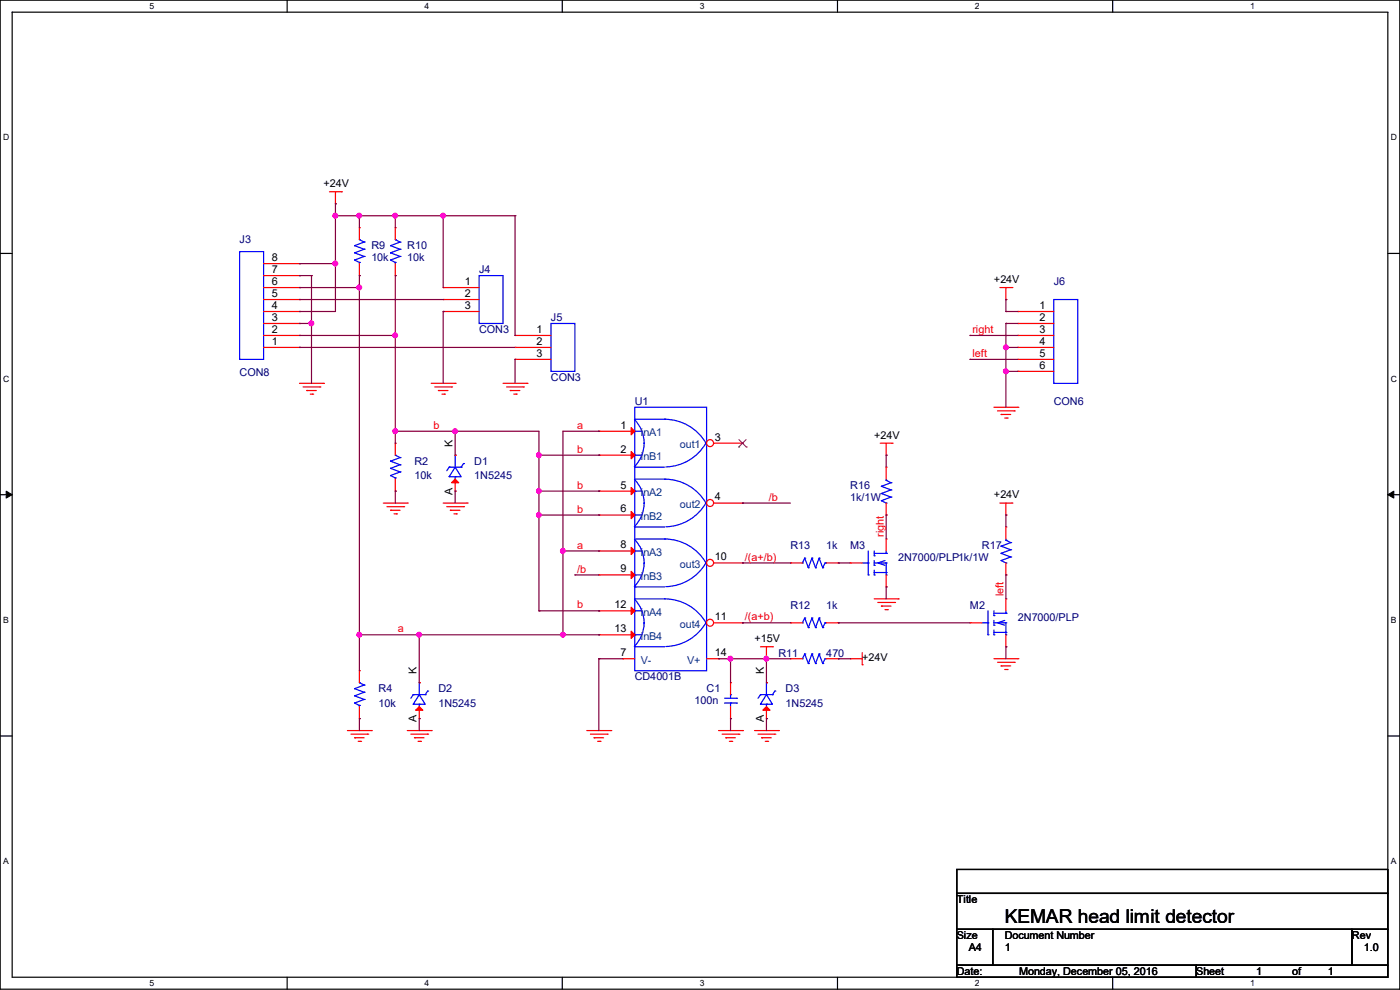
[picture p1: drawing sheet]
<svg xmlns="http://www.w3.org/2000/svg" width="297mm" height="210mm" viewBox="0 0 297 210" stroke-linecap="round" stroke-linejoin="round" font-family="sans-serif">
<path d="M0 0h297v209.8h-297zM2.6 2.6h291.8v204.7h-291.8z" fill="none" stroke="#000" stroke-width=".25"/>
<g fill="#fff">
<path d="M31.7 .3h1v2h-1z"/>
<path d="M31.7 207.6h1v1.9h-1z"/>
</g>
<path d="M60.9 0v2.6M60.9 207.3v2.5" fill="none" stroke="#000" stroke-width=".25"/>
<g fill="#fff">
<path d="M90.1 .3h1v2h-1z"/>
<path d="M90.1 207.6h1v1.9h-1z"/>
</g>
<path d="M119.3 0v2.6M119.3 207.3v2.5" fill="none" stroke="#000" stroke-width=".25"/>
<g fill="#fff">
<path d="M148.5 .3h.9v2h-.9z"/>
<path d="M148.5 207.6h.9v1.9h-.9z"/>
</g>
<path d="M177.7 0v2.6M177.7 207.3v2.5" fill="none" stroke="#000" stroke-width=".25"/>
<g fill="#fff">
<path d="M206.8 .3h1v2h-1z"/>
<path d="M206.8 207.6h1v1.9h-1z"/>
</g>
<path d="M236.1 0v2.6M236.1 207.3v2.5" fill="none" stroke="#000" stroke-width=".25"/>
<g fill="#fff">
<path d="M265.2 .3h1v2h-1z"/>
<path d="M265.2 207.6h1v1.9h-1z"/>
<path d="M.7 28.2h1.2v1.9h-1.2z"/>
<path d="M295.1 28.2h1.2v1.9h-1.2z"/>
<path d="M.7 79.3h1.2v2h-1.2z"/>
<path d="M295.1 79.3h1.2v2h-1.2z"/>
</g>
<path d="M0 53.8h2.6M294.4 53.8h2.6" fill="none" stroke="#000" stroke-width=".25"/>
<g fill="#fff">
<path d="M.7 130.5h1.2v2h-1.2z"/>
<path d="M295.1 130.5h1.1v2h-1.1z"/>
</g>
<path d="M0 104.9h2.6M294.4 104.9h2.6" fill="none" stroke="#000" stroke-width=".25"/>
<path d="M1.3 104.2l1.3 .7-1.3 .8zM294.4 104.9l1.3-.7v1.5z" fill="#000" stroke="#000" stroke-width=".21"/>
<g fill="#fff">
<path d="M.7 181.7h1.2v2h-1.2z"/>
<path d="M295.1 181.7h1.1v2h-1.1z"/>
</g>
<path d="M0 156.1h2.6M294.4 156.1h2.6M203 184.4h91.4v5.1h-91.4zM203 189.5h91.4v7.6h-91.4zM203 197.1h7.6v7.7h-7.6zM210.6 197.1h76.2v7.7h-76.2zM286.8 197.1h7.6v7.7h-7.6zM203 204.8h50.8v2.5h-50.8zM253.8 204.8h40.6v2.5h-40.6z" fill="none" stroke="#000" stroke-width=".25"/>
<g fill="none" stroke="#f00" stroke-width=".25">
<path d="M55.9 58.5h7.6M55.9 55.9h7.6M63.5 58.5h.1M63.5 55.9h.1M69.9 40.7h2.5M71.2 43.2h.1M71.2 40.7v2.5M72.4 40.7h.1M55.9 61h7.6M55.9 73.7h7.6M55.9 71.2h7.6M55.9 68.6h7.6"/>
<path d="M55.9 66.1h7.6M55.9 63.5h7.6M63.5 73.7h.1M63.5 71.2h.1M63.5 68.6h.1M63.5 66.1h.1M63.5 63.5h.1M63.5 61h.1M109.3 71.2h.1M109.3 73.7h.1M109.3 76.2h.1M109.3 73.7h7.6"/>
<path d="M109.3 71.2h7.6M109.3 76.2h7.6M212.1 61h2.6M213.4 63.5h.1M213.4 61v2.5M214.7 61h.1M63.5 81.3h5.1M64.3 82.1h3.6M65.1 82.8h.1M65.1 82.8h2M65.8 83.6h.5M66.3 83.6h.1"/>
<path d="M67.9 82.1h.1M68.6 81.3h.1M91.5 81.3h5.1M92.2 82.1h3.6M93 82.8h.1M93 82.8h2M93.8 83.6h.5M94.3 83.6h.1M95.8 82.1h.1M96.6 81.3h.1M96.6 96.6h.1M106.7 81.3h5.1"/>
<path d="M107.5 82.1h3.5M108.2 82.8h.1M108.2 82.8h2.1M109 83.6h.5M109.5 83.6h.1M111 82.1h.1M111.8 81.3h.1M127 91.5h.1M127 96.6h.1M127 91.5h7.7M127 96.6h7.7M186.7 94h2.6"/>
<path d="M188 96.6h.1M188 99.1h.1M188 94v2.6M188 99.1v2.5M189.3 94h.1M210.9 86.4h5M211.6 87.2h3.6M212.4 87.9h.1M212.4 87.9h2M213.1 88.7h.6M213.7 88.7h.1M215.2 87.2h.1"/>
<path d="M215.9 86.4h.1M81.3 106.7h5.1M82.1 107.5h3.5M82.8 108.2h.1M82.8 108.2h2.1M83.6 109h.5M84.1 109h.1M85.6 107.5h.1M86.4 106.7h.1M94 106.7h5.1M94.8 107.5h3.5M95.5 108.2h.1"/>
<path d="M95.5 108.2h2.1M96.3 109h.5M96.6 104.2h.1M96.6 101.6v2.6M96.8 109h.1M98.3 107.5h.1M99.1 106.7h.1M167.7 119.4h.1M167.7 119.4h2.5M175.3 119.4h2.5M177.8 119.4h.1M180.4 119.4h.1"/>
<path d="M180.4 119.4h2.5M188 109.3h.1M188 114.3h.1M188 106.7v2.6M188 114.3v2.6M212.1 106.7h2.6M213.4 109.3h.1M213.4 111.8h.1M213.4 106.7v2.6M213.4 111.8v2.5M213.4 119.4v2.6M214.7 106.7h.1"/>
<path d="M161.3 137.2h2.6M162.6 139.7h.1M162.6 137.2v2.5M163.9 137.2h.1M167.7 139.7h.1M167.7 132.1h.1M167.7 139.7h2.5M167.7 132.1h2.5M175.3 139.7h2.5M175.3 132.1h2.5M177.8 139.7h.1M177.8 132.1h.1"/>
<path d="M180.4 139.7h.1M180.4 139.7h2.5M182.9 138.5v2.5M185.5 127h5M186.2 127.8h3.6M187 128.6h.1M187 128.6h2M187.7 129.3h.6M188 124.5h.1M188 122v2.5M188.3 129.3h.1M189.8 127.8h.1"/>
<path d="M190.5 127h.1M205.8 132.1h.1M205.8 132.1h2.5M210.9 139.7h5M213.4 122h.1M213.4 137.2h.1M213.4 127h.1M213.4 127v2.6M213.4 134.7v2.5M215.9 139.7h.1M73.7 155h5.1M74.5 155.7h3.5"/>
<path d="M75.2 156.5h.1M75.2 156.5h2.1M76 157.3h.5M76.5 157.3h.1M78 155.7h.1M78.8 155h.1M86.4 155h5.1M87.2 155.7h3.5M87.9 156.5h.1M87.9 156.5h2.1M88.7 157.3h.5M89.2 157.3h.1"/>
<path d="M90.7 155.7h.1M91.5 155h.1M124.5 155h5.1M125.3 155.7h3.5M126 156.5h.1M126 156.5h2.1M126.8 157.3h.5M127.3 157.3h.1M128.8 155.7h.1M129.6 155h.1M152.4 155h5.1M153.2 155.7h3.6"/>
<path d="M154 156.5h.1M154 156.5h2M154.7 157.3h.5M155.2 157.3h.1M156.8 155.7h.1M157.5 155h.1M160.1 155h5M160.8 155.7h3.6M161.6 156.5h.1M161.6 156.5h2M162.3 157.3h.6M162.6 152.4h.1"/>
<path d="M162.6 144.8h.1M162.6 149.9v2.5M162.9 157.3h.1M164.4 155.7h.1M165.1 155h.1M182.9 141h.1M211.6 140.5h3.6M212.4 141.3h.1M212.4 141.3h2M213.1 142h.6M213.7 142h.1M215.2 140.5h.1"/>
</g>
<g fill="none" stroke="#00f" stroke-width=".25">
<path d="M50.8 53.4h5.1v22.8h-5.1zM116.9 68.6h5.1v10.2h-5.1zM95.3 99.1h.1M95.3 99.1h2.5M95.3 99.1l-.5 .8M96.6 99.1l1.2 2h-2.5zM96.6 96.6h.1M96.6 96.6v2.5M97.8 99.1h.1M98.3 98.3h.1M98.3 98.3l-.5 .8M134.6 89a7.1 7.1 0 0 1 2.1 5.1v-.1a7.1 7.1 0 0 1-2.1 5"/>
<path d="M134.7 86.4h15.2v55.9h-15.2zM134.7 99.1h.1M134.7 91.5h.1M134.7 96.6h.1M134.7 99.1h6.3M134.7 88.9h6.3M134.7 91.5h1.5M134.7 96.6h1.5M141 88.9h.1M141 88.9a10.1 10.1 0 0 1 8.8 5.2M149.8 94a10.1 10.1 0 0 1-8.5 5.1M96.6 101.1h.1"/>
<path d="M96.6 101.1v.5M134.6 101.7a7.1 7.1 0 0 1 2.1 5.1v-.1a7.1 7.1 0 0 1-2.1 5M134.6 114.4a7.1 7.1 0 0 1 2.1 5.1v-.1a7.1 7.1 0 0 1-2.1 5M134.7 111.8h.1M134.7 104.2h.1M134.7 109.3h.1M134.7 116.9h.1M134.7 101.6h6.3M134.7 111.8h6.3M134.7 104.2h1.5M134.7 109.3h1.5M134.7 114.3h6.3"/>
<path d="M134.7 116.9h1.5M141 101.6h.1M141 101.6a10.1 10.1 0 0 1 8.8 5.2M141 114.3h.1M141 114.3a10.1 10.1 0 0 1 8.8 5.2M149.8 106.7a10.1 10.1 0 0 1-8.5 5.1M149.8 119.4a10.1 10.1 0 0 1-8.5 5.1M170.2 119.4h.1M170.7 118.4h.1M170.7 118.4l.8 2M170.7 118.4l-.5 1M172.3 118.4h.1"/>
<path d="M172.3 118.4l.7 2M172.3 118.4l-.8 2M173.8 118.4h.1M173.8 118.4l.7 2M173.8 118.4l-.8 2M175 119.4h.1M175 119.4l-.5 1M175 119.4h.3M182.9 119.4h1.3M184.2 119.4h.1M184.2 116.9v5.1M185.5 119.9h.1"/>
<path d="M185.5 117.9h.1M185.5 119.4h2.5M185.5 116.9v1M185.5 118.9v1M185.5 117.4h2.5M187 103.2h.1M187 104.7h.1M187 106.2h.1M187 106.2l1 .5M187 103.2l2 .7M187 104.7l2 .8M187.7 118.9l-1.5 .5 1.5 .5"/>
<path d="M188 106.7h.1M188 101.9h.1M188 119.4h.1M188 117.4h.1M188 101.9l1 .5M188 101.6v.3M188 116.9v.5M188 119.4v2.6M189 102.4h.1M189 103.9h.1M189 105.5h.1M189 102.4l-2 .8"/>
<path d="M189 103.9l-2 .8M189 105.5l-2 .7M212.4 115.9h.1M212.4 117.4h.1M212.4 118.9h.1M212.4 115.9l2 .7M212.4 117.4l2 .8M212.4 118.9l1 .5M213.4 119.4h.1M213.4 114.6h.1M213.4 114.6l1 .5M213.4 114.3v.3"/>
<path d="M214.4 115.1h.1M214.4 116.6h.1M214.4 118.2h.1M214.4 115.1l-2 .8M214.4 116.6l-2 .8M214.4 118.2l-2 .7M134.6 127.1a7.1 7.1 0 0 1 2.1 5.1v-.1a7.1 7.1 0 0 1-2.1 5M134.7 124.5h.1M134.7 122h.1M134.7 137.2h.1M134.7 129.6h.1M134.7 134.7h.1"/>
<path d="M134.7 124.5h6.3M134.7 122h1.5M134.7 127h6.3M134.7 137.2h6.3M134.7 129.6h1.5M134.7 134.7h1.5M141 127h.1M141 127a10.1 10.1 0 0 1 8.8 5.2M149.8 132.1a10.1 10.1 0 0 1-8.5 5.1M170.2 139.7h.1M170.2 132.1h.1M170.7 138.7h.1"/>
<path d="M170.7 131.1h.1M170.7 138.7l.8 2.1M170.7 138.7l-.5 1M170.7 131.1l.8 2M170.7 131.1l-.5 1M171.5 133.1h.1M171.5 120.4h.1M172.3 138.7h.1M172.3 131.1h.1M172.3 138.7l.7 2.1M172.3 138.7l-.8 2.1M172.3 131.1l.7 2"/>
<path d="M172.3 131.1l-.8 2M173 133.1h.1M173 120.4h.1M173.8 138.7h.1M173.8 131.1h.1M173.8 138.7l.7 2.1M173.8 138.7l-.8 2.1M173.8 131.1l.7 2M173.8 131.1l-.8 2M174.5 133.1h.1M174.5 120.4h.1M175 139.7h.1"/>
<path d="M175 132.1h.1M175 139.7l-.5 1.1M175 139.7h.3M175 132.1l-.5 1M175 132.1h.3M184.2 122h.1M185.5 122h.1M185.5 120.9v1.1M185.5 121.5h2.5M188 122h.1M188 121.5h.1M208.3 132.1h1.3"/>
<path d="M209.6 134.7h.1M209.6 132.1h.1M209.6 129.6v5.1M210.9 132.6h.1M210.9 130.6h.1M210.9 134.7h.1M210.9 132.1h2.5M210.9 129.6v1M210.9 131.6v1M210.9 133.6v1.1M210.9 130.1h2.5M210.9 134.2h2.5"/>
<path d="M213.1 131.6l-1.5 .5 1.5 .5M213.4 134.7h.1M213.4 132.1h.1M213.4 130.1h.1M213.4 134.2h.1M213.4 129.6v.5M213.4 132.1v2.6M161.3 147.4h.1M161.3 147.4h2.6M161.3 147.4l-.5 .7M162.6 149.4h.1M162.6 147.4l1.3 2h-2.6z"/>
<path d="M162.6 144.8h.1M162.6 144.8v2.6M162.6 149.4v.5M163.9 147.4h.1M164.4 146.6h.1M164.4 146.6l-.5 .8M171.5 140.8h.1M173 140.8h.1M174.5 140.8h.1"/>
</g>
<g fill="#f00" stroke="#f00" stroke-width=".25">
<path d="M161.8 150.7l.8-.8 .8 .8z"/>
<path d="M95.8 102.4l.8-.8 .7 .8z"/>
<path d="M133.9 90.7l.8 .8-.8 .7z"/>
<path d="M133.9 95.8l.8 .8-.8 .7z"/>
</g>
<circle cx="150.6" cy="94" r=".74" fill="#fff" stroke="#f00" stroke-width=".25"/>
<path d="M151.4 94h6.1M157.5 94h.1" fill="none" stroke="#f00" stroke-width=".25"/>
<path d="M156.7 94.8h.1M156.8 93.3l1.5 1.5M158.3 93.3l-1.6 1.5M158.3 94.8h.1" fill="none" stroke="#804000" stroke-width=".21"/>
<circle cx="150.6" cy="106.7" r=".74" fill="#fff" stroke="#f00" stroke-width=".25"/>
<path d="M151.4 106.7h6.1M157.5 106.7h.1" fill="none" stroke="#f00" stroke-width=".25"/>
<circle cx="150.6" cy="119.4" r=".74" fill="#fff" stroke="#f00" stroke-width=".25"/>
<path d="M151.4 119.4h6.1M157.5 119.4h.1" fill="none" stroke="#f00" stroke-width=".25"/>
<circle cx="150.6" cy="132.1" r=".74" fill="#fff" stroke="#f00" stroke-width=".25"/>
<g fill="none" stroke="#f00" stroke-width=".25">
<path d="M76.2 48.3h.1M76.2 58.5h.1M76.2 48.3v2.5M76.2 55.9v2.6M83.9 48.3h.1M83.9 58.5h.1M83.9 48.3v2.5M83.9 55.9v2.6M94 61h.1M94 63.5h.1M94 66.1h.1M94 66.1h7.6"/>
<path d="M94 61h7.6M94 63.5h7.6M215.9 66.1h.1M215.9 68.6h.1M215.9 71.2h.1M215.9 73.7h.1M215.9 76.2h.1M215.9 78.8h.1M215.9 66.1h7.7M215.9 68.6h7.7M215.9 71.2h7.7M215.9 73.7h7.7"/>
<path d="M215.9 76.2h7.7M215.9 78.8h7.7M83.9 94h.1M83.9 94v2.6M83.9 104.2h.1M83.9 101.6v2.6M127 104.2h.1M127 109.3h.1M127 116.9h.1M127 104.2h7.7M127 109.3h7.7M127 116.9h7.7"/>
<path d="M127 122h.1M127 129.6h.1M127 134.7h.1M127 122h7.7M127 129.6h7.7M127 134.7h7.7M132.1 139.7h.1M132.1 139.7h2.6M149.9 139.7h2.5M151.4 132.1h6.1M152.4 139.7h.1M157.5 132.1h.1"/>
<path d="M76.2 142.3h.1M76.2 152.4h.1M76.2 142.3v2.5M76.2 149.9v2.5M88.9 152.4h.1M88.9 144.8h.1M88.9 149.9v2.5M155 152.4h.1M155 144.8h.1M155 144.8v2.6M155 149.9v2.5"/>
</g>
<g fill="#f00" stroke="#f00" stroke-width=".25">
<path d="M133.9 103.4l.8 .8-.8 .7z"/>
<path d="M133.9 108.5l.8 .8-.8 .7z"/>
<path d="M133.9 116.1l.8 .8-.8 .7z"/>
<path d="M133.9 121.2l.8 .8-.8 .7z"/>
<path d="M133.9 128.8l.8 .8-.8 .7z"/>
<path d="M133.9 133.9l.8 .8-.8 .7z"/>
<path d="M88.2 150.7l.7-.8 .8 .8z"/>
</g>
<g fill="none" stroke="#00f" stroke-width=".25">
<path d="M75.2 55.2h.1M75.2 53.6h.1M75.2 52.1h.1M75.2 55.2l1 .5M75.2 53.6l2.1 .8M75.2 52.1l2.1 .8M76.2 50.8h.1M76.2 55.7h.1M76.2 55.7v.2M76.2 50.8l1.1 .6M77.3 54.4h.1M77.3 52.9h.1"/>
<path d="M77.3 51.4h.1M77.3 54.4l-2.1 .8M77.3 52.9l-2.1 .7M77.3 51.4l-2.1 .7M82.8 55.2h.1M82.8 53.6h.1M82.8 52.1h.1M82.8 55.2l1.1 .5M82.8 53.6l2.1 .8M82.8 52.1l2.1 .8M83.9 50.8h.1M83.9 55.7h.1"/>
<path d="M83.9 55.7v.2M83.9 50.8l1 .6M84.9 54.4h.1M84.9 52.9h.1M84.9 51.4h.1M84.9 54.4l-2.1 .8M84.9 52.9l-2.1 .7M84.9 51.4l-2.1 .7M101.6 58.5h5.1v10.1h-5.1zM223.6 63.5h5v17.8h-5zM82.8 99.4h.1M82.8 97.8h.1"/>
<path d="M82.8 99.4l2.1 .7M82.8 97.8l2.1 .8M83.9 96.6h.1M83.9 96.6l1 .5M84.9 98.6h.1M84.9 97.1h.1M84.9 98.6l-2.1 .8M84.9 97.1l-2.1 .7M82.8 100.9h.1M82.8 100.9l1.1 .5M83.9 101.4h.1M83.9 101.4v.2"/>
<path d="M84.9 100.1h.1M84.9 100.1l-2.1 .8M75.2 149.1h.1M75.2 147.6h.1M75.2 146.1h.1M75.2 149.1l1 .5M75.2 147.6l2.1 .8M75.2 146.1l2.1 .8M76.2 144.8h.1M76.2 149.6h.1M76.2 144.8l1.1 .5M76.2 149.6v.3"/>
<path d="M77.3 148.4h.1M77.3 146.9h.1M77.3 145.3h.1M77.3 148.4l-2.1 .7M77.3 146.9l-2.1 .7M77.3 145.3l-2.1 .8M87.7 147.4h.1M87.7 147.4h2.5M87.7 147.4l-.5 .7M88.9 149.4h.1M88.9 147.4l1.3 2h-2.5zM88.9 144.8h.1"/>
<path d="M88.9 144.8v2.6M88.9 149.4v.5M90.2 147.4h.1M90.7 146.6h.1M90.7 146.6l-.5 .8M153.7 149.1h2.6M153.7 148.1h2.6M155 147.4h.1M155 149.1h.1M155 147.4v.7M155 149.1v.8M156.3 149.1h.1"/>
<path d="M156.3 148.1h.1"/>
</g>
<g fill="none" stroke="#800040" stroke-width=".25">
<path d="M63.5 55.9h.1M63.5 58.5h.1M63.5 55.9h7.7M63.5 58.5h2.6M66.1 58.5h.1M66.1 58.5v22.8M71.2 55.9h.1M71.2 45.8h.1M71.2 43.2h.1M71.2 43.2v22.9h-7.7M71.2 45.8h38.1M76.2 58.5h.1"/>
<path d="M76.2 45.8h.1M76.2 45.8v2.5M76.2 58.5v83.8M83.9 45.8h.1M83.9 58.5h.1M83.9 45.8v2.5M83.9 58.5v35.5M94 45.8h.1M94 45.8v15.2M109.3 45.8h.1M109.3 45.8v25.4M63.5 66.1h.1"/>
<path d="M63.5 63.5h.1M63.5 68.6h.1M63.5 73.7h.1M63.5 61h.1M63.5 71.2h.1M63.5 71.2h20.4M63.5 73.7h45.8M63.5 63.5h30.5M63.5 68.6h2.6M63.5 61h12.7M66.1 68.6h.1M76.2 61h.1"/>
<path d="M83.9 71.2h.1M94 66.1h.1M94 66.1v15.2M109.3 76.2h.1M109.3 76.2v5.1M205.8 71.2h.1M205.8 76.2h.1M205.8 71.2h10.1M205.8 76.2h10.1M213.4 73.7h.1M213.4 78.8h.1M213.4 68.6h.1"/>
<path d="M213.4 63.5h.1M213.4 66.1h.1M213.4 73.7h2.5M213.4 63.5v2.6M213.4 68.6v17.8M213.4 78.8h2.5M213.4 66.1h2.5M213.4 68.6h2.5M83.9 91.5h.1M83.9 91.5h30.4v38.1M96.6 91.5h.1M96.6 91.5v5.1"/>
<path d="M114.3 96.6h.1M114.3 96.6h12.7M127 91.5h.1M127 96.6h.1M127 91.5h-7.6v43.2M188 96.6h.1M188 96.6v2.5M83.9 104.2h.1M83.9 104.2v2.5M96.6 104.2h.1M96.6 104.2v2.5M114.3 104.2h.1"/>
<path d="M114.3 109.3h.1M114.3 104.2h12.7M114.3 109.3h12.7M119.4 116.9h.1M119.4 116.9h7.6M127 104.2h.1M127 109.3h.1M127 116.9h.1M157.5 106.7h.1M157.5 119.4h.1M157.5 106.7h10.2M157.5 119.4h10.2"/>
<path d="M177.8 119.4h.1M177.8 119.4h2.6M188 109.3h.1M188 109.3v5M213.4 109.3h.1M213.4 109.3v2.5M76.2 134.7h.1M76.2 134.7h50.8M88.9 134.7h.1M88.9 134.7v10.1M114.3 129.6h.1M114.3 129.6h12.7"/>
<path d="M119.4 134.7h.1M122 122h.1M122 122h5M127 139.7h.1M127 129.6h.1M127 134.7h.1M127 139.7h5.1M127 139.7v15.3M152.4 139.7h.1M152.4 139.7h15.3M155 139.7h.1M155 139.7v5.1"/>
<path d="M157.5 132.1h.1M157.5 132.1h10.2M162.6 139.7h.1M162.6 139.7v5.1M177.8 139.7h.1M177.8 132.1h.1M177.8 139.7h2.6M177.8 132.1h28M188 124.5h.1M188 124.5v2.5M213.4 137.2h.1M213.4 122h.1"/>
<path d="M213.4 122v5M213.4 137.2v2.5M76.2 152.4h.1M76.2 152.4v2.6M88.9 152.4h.1M88.9 152.4v2.6M155 152.4h.1M155 152.4v2.6M162.6 152.4h.1M162.6 152.4v2.6"/>
</g>
<g fill="#f0f" stroke="#f0f" stroke-width=".25">
<circle cx="155" cy="139.7" r=".49"/>
<circle cx="119.4" cy="134.6" r=".49"/>
<circle cx="213.4" cy="73.7" r=".49"/>
<circle cx="213.4" cy="78.8" r=".49"/>
<circle cx="83.8" cy="91.5" r=".49"/>
<circle cx="76.2" cy="134.6" r=".49"/>
<circle cx="76.2" cy="61" r=".49"/>
<circle cx="88.9" cy="134.6" r=".49"/>
<circle cx="66.1" cy="68.6" r=".49"/>
<circle cx="83.8" cy="45.7" r=".49"/>
<circle cx="76.2" cy="45.7" r=".49"/>
<circle cx="83.8" cy="71.1" r=".49"/>
<circle cx="71.1" cy="55.9" r=".49"/>
<circle cx="71.1" cy="45.7" r=".49"/>
<circle cx="96.5" cy="91.5" r=".49"/>
<circle cx="162.6" cy="139.7" r=".49"/>
<circle cx="94" cy="45.7" r=".49"/>
<circle cx="114.3" cy="96.5" r=".49"/>
<circle cx="114.3" cy="104.2" r=".49"/>
<circle cx="114.3" cy="109.2" r=".49"/>
<circle cx="119.4" cy="116.9" r=".49"/>
</g>
<text font-size="4.1" x="213.1" y="195.7">KEMAR head limit detector</text>
<g font-size="2.3">
<text x="68.6" y="39.7">+24V</text>
<text x="57.7" y="57.9">7</text>
<text x="57.7" y="55.4">8</text>
<text x="57.7" y="65.5">4</text>
<text x="57.7" y="63">5</text>
<text x="57.7" y="60.5">6</text>
<text x="98.6" y="60.5">1</text>
<text x="98.6" y="63">2</text>
<text x="98.6" y="65.5">3</text>
<text x="210.9" y="60">+24V</text>
<text x="220.5" y="65.5">1</text>
<text x="57.7" y="70.6">2</text>
<text x="57.7" y="68.1">3</text>
<text x="113.8" y="70.6">1</text>
<text x="220.5" y="68.1">2</text>
<text x="220.5" y="70.6">3</text>
<text x="57.7" y="73.2">1</text>
<text x="113.8" y="73.2">2</text>
<text x="113.8" y="75.7">3</text>
<text x="220.5" y="73.2">4</text>
<text x="220.5" y="75.7">5</text>
<text x="220.5" y="78.2">6</text>
<text x="96" y="94.8" transform="rotate(-90 96 94.8)">K</text>
<text x="131.6" y="90.9">1</text>
<text x="151.7" y="93.5">3</text>
<text x="185.5" y="93">+24V</text>
<text x="131.6" y="96">2</text>
<text x="96" y="104.9" transform="rotate(-90 96 104.9)">A</text>
<text x="131.6" y="103.6">5</text>
<text x="151.7" y="106.2">4</text>
<text x="210.9" y="105.7">+24V</text>
<text x="131.6" y="108.7">6</text>
<text x="131.6" y="116.3">8</text>
<text x="151.7" y="118.9">10</text>
<text x="131.6" y="121.4">9</text>
<text x="130.3" y="129">12</text>
<text x="151.7" y="131.6">11</text>
<text x="130.3" y="134.1">13</text>
<text x="160.1" y="136.2">+15V</text>
<text x="88.4" y="143" transform="rotate(-90 88.4 143)">K</text>
<text x="131.6" y="139.2">7</text>
<text x="151.7" y="139.2">14</text>
<text x="162.1" y="143" transform="rotate(-90 162.1 143)">K</text>
<text x="182.9" y="140.3">+24V</text>
<text x="88.4" y="153.2" transform="rotate(-90 88.4 153.2)">A</text>
<text x="162.1" y="153.2" transform="rotate(-90 162.1 153.2)">A</text>
<text x="203" y="191.6">Title</text>
<text x="203" y="199.2">Size</text>
<text x="205.5" y="201.8">A4</text>
<text x="213.1" y="199.2">Document Number</text>
<text x="213.2" y="201.8">1</text>
<text x="286.8" y="199.2">Rev</text>
<text x="289.4" y="201.8">1.0</text>
<text x="203" y="206.8">Date:</text>
<text x="216.2" y="206.8">Monday, December 05, 2016</text>
<text x="253.8" y="206.8">Sheet</text>
<text x="266.5" y="206.8">1</text>
<text x="274.1" y="206.8">of</text>
<text x="281.7" y="206.8">1</text>
</g>
<g font-size="2.3" fill="#000080">
<text x="50.8" y="51.6">J3</text>
<text x="78.8" y="52.9">R9</text>
<text x="86.4" y="52.9">R10</text>
<text x="78.8" y="55.5">10k</text>
<text x="86.4" y="55.5">10k</text>
<text x="101.6" y="58">J4</text>
<text x="223.6" y="60.5">J6</text>
<text x="101.6" y="70.7">CON3</text>
<text x="116.9" y="68.2">J5</text>
<text x="50.8" y="79.8">CON8</text>
<text x="116.9" y="80.9">CON3</text>
<text x="134.7" y="85.9">U1</text>
<text x="223.6" y="85.9">CON6</text>
<text x="87.9" y="98.6">R2</text>
<text x="87.9" y="101.7">10k</text>
<text x="100.6" y="98.6">D1</text>
<text x="100.6" y="101.7">1N5245</text>
<text x="180.4" y="103.7">R16</text>
<text x="180.4" y="106.3">1k/1W</text>
<text x="167.7" y="116.4">R13</text>
<text x="175.3" y="116.4">1k</text>
<text x="180.4" y="116.4">M3</text>
<text x="190.5" y="119">2N7000/PLP1k/1W</text>
<text x="208.3" y="116.4">R17</text>
<text x="167.7" y="129.1">R12</text>
<text x="175.3" y="129.1">1k</text>
<text x="205.8" y="129.1">M2</text>
<text x="215.9" y="131.7">2N7000/PLP</text>
<text x="165.1" y="139.3">R11</text>
<text x="175.3" y="139.3">470</text>
<text x="80.3" y="146.9">R4</text>
<text x="80.3" y="149.9">10k</text>
<text x="93" y="146.9">D2</text>
<text x="93" y="149.9">1N5245</text>
<text x="134.7" y="144.4">CD4001B</text>
<text x="147.4" y="149.4">100n</text>
<text x="149.9" y="146.9">C1</text>
<text x="166.7" y="146.9">D3</text>
<text x="166.7" y="149.9">1N5245</text>
</g>
<g font-size="2.3" fill="#f00">
<text x="206.3" y="70.7">right</text>
<text x="206.3" y="75.7">left</text>
<text x="92" y="91">b</text>
<text x="122.5" y="91">a</text>
<text x="122.5" y="96.1">b</text>
<text x="122.5" y="103.7">b</text>
<text x="163.1" y="106.2">/b</text>
<text x="122.5" y="108.8">b</text>
<text x="187.5" y="113.8" transform="rotate(-90 187.5 113.8)">right</text>
<text x="122.5" y="116.4">a</text>
<text x="158" y="118.9">/(a+/b)</text>
<text x="122.5" y="121.5">/b</text>
<text x="122.5" y="129.1">b</text>
<text x="158" y="131.6">/(a+b)</text>
<text x="212.9" y="126.5" transform="rotate(-90 212.9 126.5)">left</text>
<text x="84.4" y="134.2">a</text>
</g>
<g font-size="2.3" fill="#004080">
<text x="135.9" y="92.5">inA1</text>
<text x="144.2" y="95.1">out1</text>
<text x="135.9" y="97.6">inB1</text>
<text x="135.9" y="105.2">inA2</text>
<text x="144.2" y="107.8">out2</text>
<text x="135.9" y="110.3">inB2</text>
<text x="135.9" y="117.9">inA3</text>
<text x="135.9" y="123">inB3</text>
<text x="144.2" y="120.5">out3</text>
<text x="135.9" y="130.6">inA4</text>
<text x="135.9" y="135.7">inB4</text>
<text x="144.2" y="133.2">out4</text>
<text x="135.9" y="140.8">V-</text>
<text x="145.8" y="140.8">V+</text>
</g>
<g font-size="1.8">
<text x="31.7" y="1.9">5</text>
<text x="90.1" y="1.9">4</text>
<text x="148.5" y="1.9">3</text>
<text x="206.8" y="1.9">2</text>
<text x="265.2" y="1.9">1</text>
<text x=".7" y="29.8">D</text>
<text x="295.1" y="29.8">D</text>
<text x=".7" y="80.9">C</text>
<text x="295.1" y="80.9">C</text>
<text x=".7" y="132.1">B</text>
<text x="295.1" y="132.1">B</text>
<text x=".7" y="183.3">A</text>
<text x="295.1" y="183.3">A</text>
<text x="31.7" y="209.2">5</text>
<text x="90.1" y="209.2">4</text>
<text x="148.5" y="209.2">3</text>
<text x="206.8" y="209.2">2</text>
<text x="265.2" y="209.2">1</text>
</g>
</svg>
